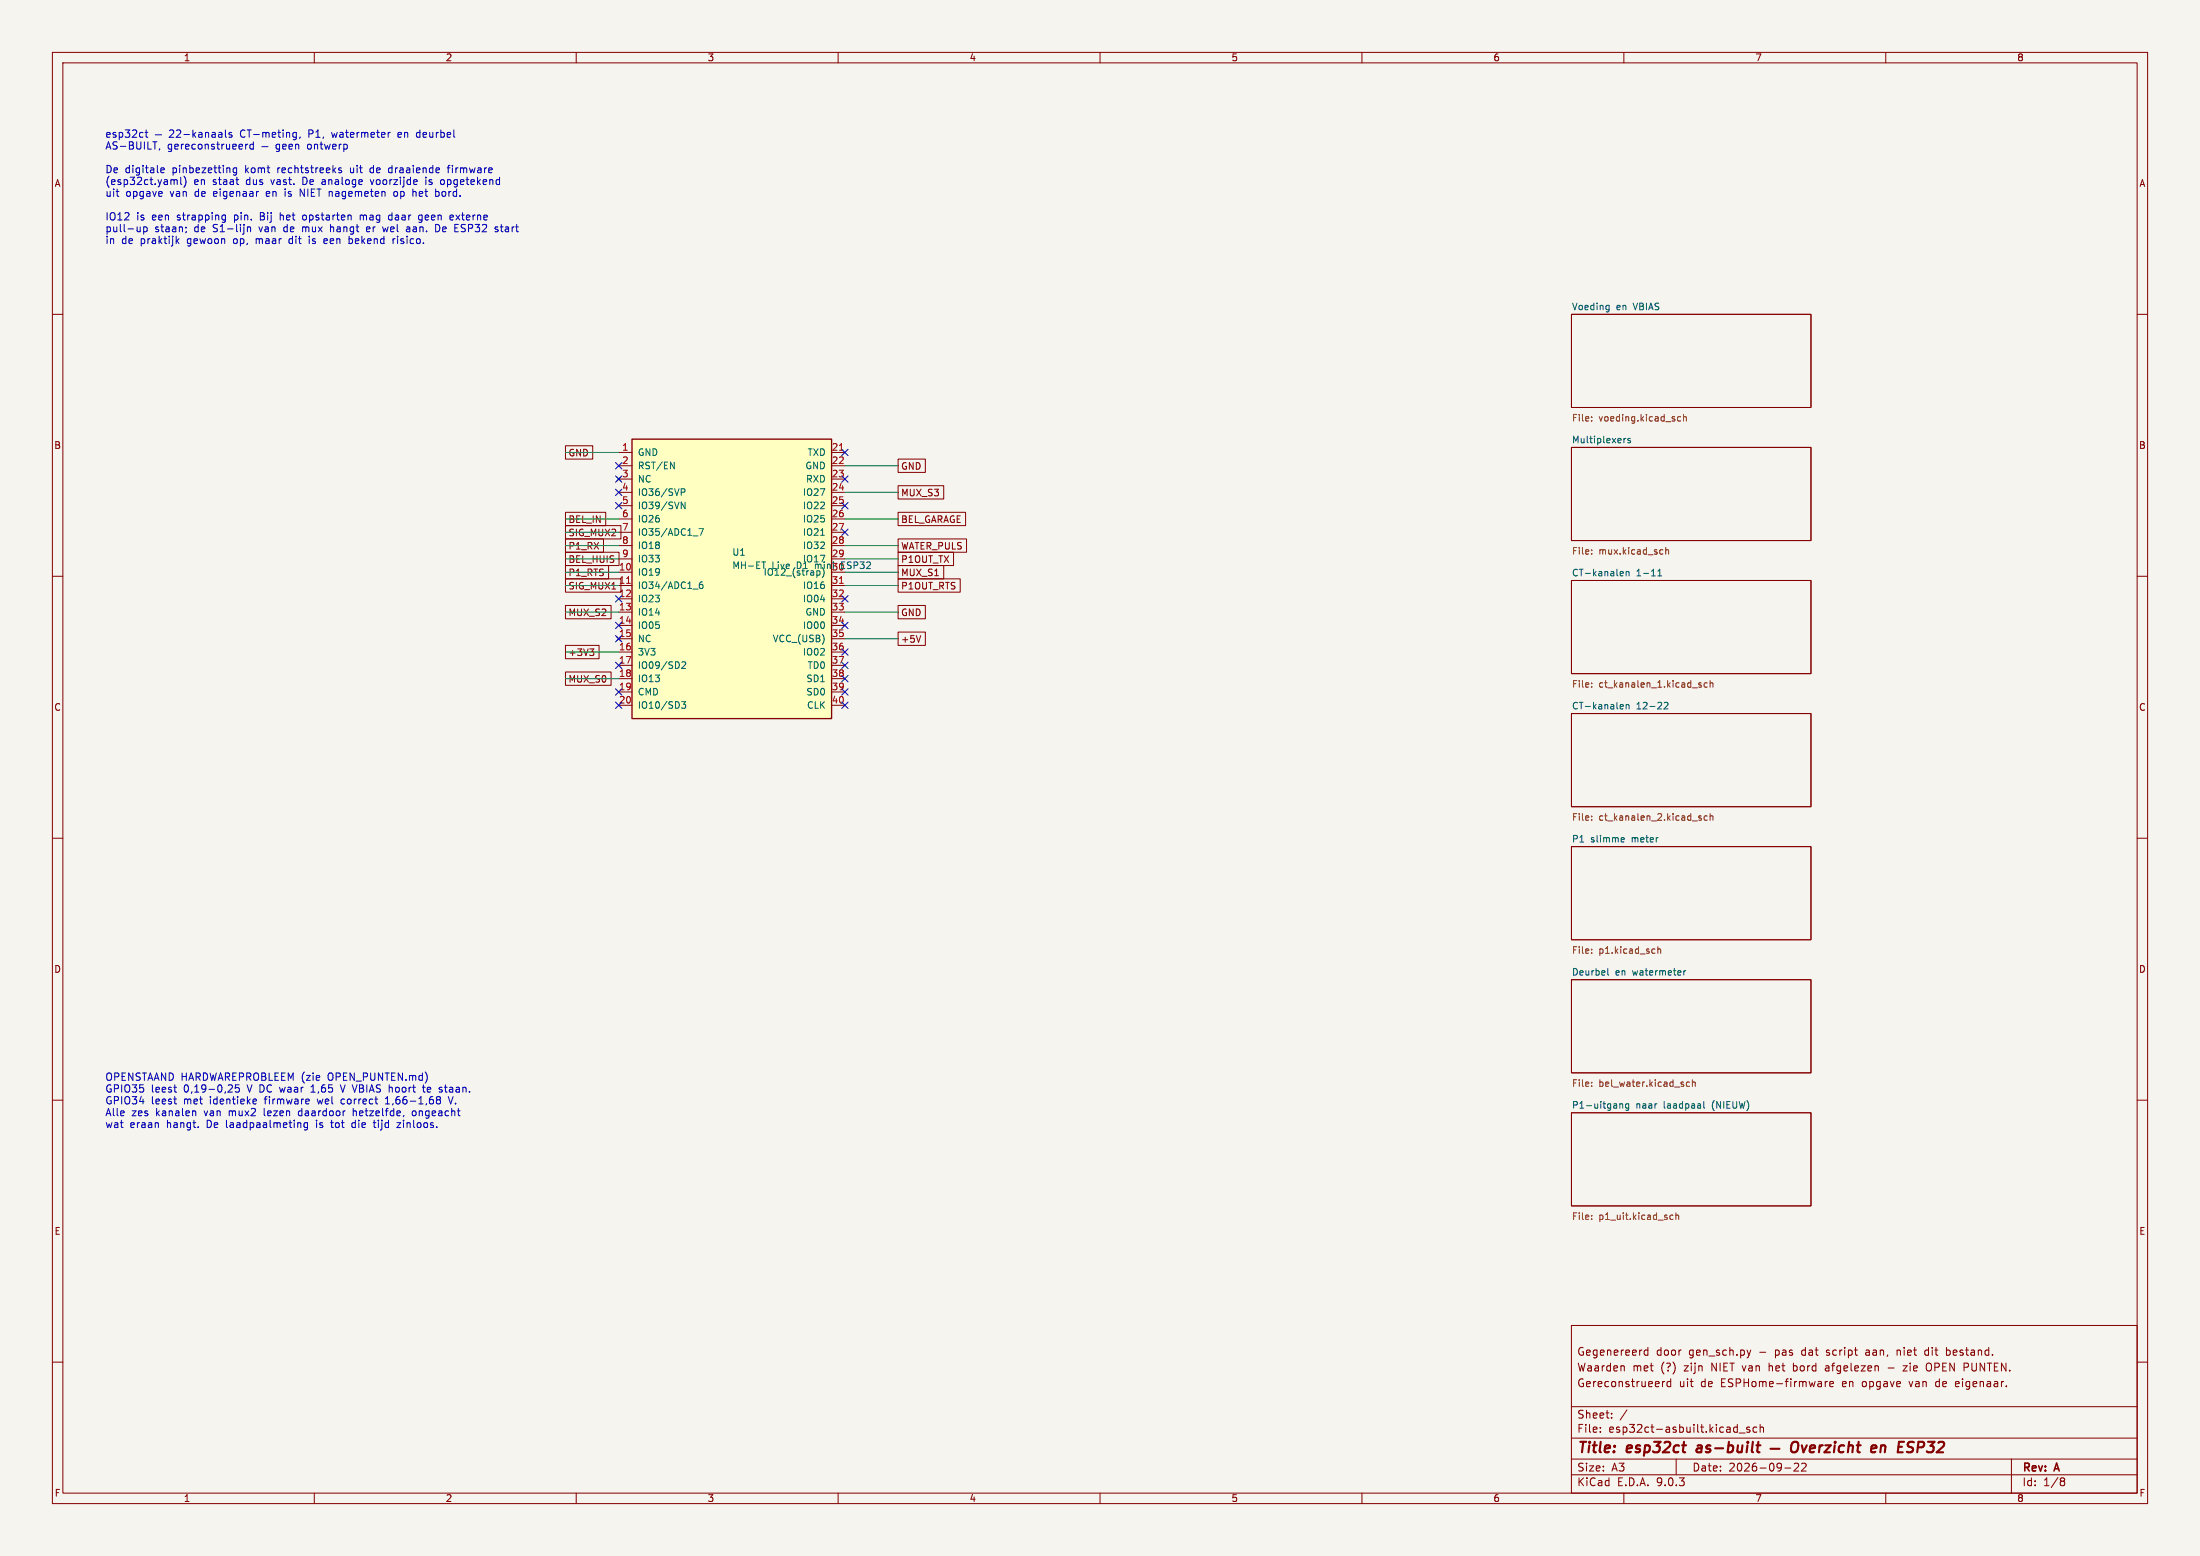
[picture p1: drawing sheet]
<svg xmlns="http://www.w3.org/2000/svg" width="420mm" height="297mm" viewBox="0 0 420 297" stroke-linecap="round" stroke-linejoin="round" font-family="sans-serif">
<path d="M0 0h420v297h-420z" fill="#f5f4ef" stroke="#f5f4ef" stroke-width=".19"/>
<g fill="none" stroke="#840000" stroke-width=".19">
<path d="M10 10h400v277h-400zM12 12h396v273h-396zM60 10v2M110 10v2M160 10v2M210 10v2M260 10v2M310 10v2M360 10v2M300 60h45.7v17.8h-45.7zM10 60h2M408 60h2"/>
<path d="M300 85.4h45.7v17.8h-45.7zM10 110h2M300 110.8h45.7v17.8h-45.7zM408 110h2M300 136.2h45.7v17.8h-45.7zM10 160h2M408 160h2M300 161.6h45.7v17.8h-45.7zM300 187h45.7v17.8h-45.7zM10 210h2M300 212.4h45.7v17.8h-45.7zM408 210h2"/>
<path d="M300 253h108v32h-108zM313.9 258.4l.3 .3 .4-.1M314.6 257.2v1.5M314.6 257.8l-.4-.1-.3 .3M333.5 257.7l.4 1M333.9 258.7l-.2 .3M334.2 257.7l-.3 1M356.2 258.2v.4M362.2 257.7v1M362.4 257.7l-.2 .1M368 257.7l-.4 .1-.2 .2 .1 .5 .5 .2M371.6 258.6h.6"/>
<path d="M371.6 257.8h.6M371.6 257.2v1.5M10 260h2M300 278.5h108M300 274.5h108M300 268.5h108M305.5 273.2v.2M305.5 272.5v.1M307.7 270.5v.2M307.7 269.8v.1M310 260.8l.1 .9M310.6 269.1l-1.3 1.9"/>
<path d="M317.4 263.7v1M317.8 263.7l-.3 .1-.1 .2M318.9 263.8l-.4-.1-.3 .3 .2 .6h.5M318.9 263.2v1.5M320 278.5v3M331.5 272.4l.2 .1M331.7 271.9v1.5M331.7 273.3l-.2 .1M332 273.5h1.2M334 272.5l-.3-.1-.3 .2 .1 .2 .5 .2v.3h-.6M335.4 272.5l-.5-.1-.2 .3 .1 .6h.6M336 272.5l.2-.1 .4 .1 .1 .9"/>
<path d="M336 271.9v1.5M342.4 260.2v1.5M342.4 261.6l.1 .1M342.5 260.7l-.1 .1M342.5 279.4l.6-.1 .2 .1 .1 .3-1 1.1h1M343.9 279.4l.6-.1 .2 .1 .1 .3-.9 1.1h.9M348.4 263.7v1M348.9 263.7l-.3 .1-.2 .2M348.9 260.7l-.4 .1M349 261.1h-.3a.29 .29 0 0 0-.3 .3 .29 .29 0 0 0 .3 .3h.3M349.3 264.2l.7-.2-.1-.2-.4-.1-.2 .2 .1 .7h.5M360.4 261.1h1.2"/>
<path d="M363.3 260.7h.8l-.8 1h.8M367.8 261.5a.5 .5 0 0 0 .7 .1M368.5 260.3a.5 .5 0 0 0-.7 .1M369.6 263.8v.7M373.8 263.7h-.3l-.2 .2 .1 .7 .4 .1M374 264l-.7 .2M384 278.5v6.5M408 260h2M60 285v2M110 285v2M160 285v2M210 285v2"/>
<path d="M260 285v2M300 281.5h108M310 285v2M340.7 280.2h1.2M360 285v2M393.6 282.1l.4 .1 .2 .2-.3 .3M393.6 282.7h.3M393.9 282.7l.2 .2 .1 .4-.2 .2-.4 .1"/>
</g>
<g fill="none" stroke="#840000" stroke-width=".4">
<path d="M324 276.5l-.2 .4 .3 .3M335.3 275.9h.8M338 276.5h1.7M342.1 275.5a.69 .69 0 0 1 1.2 0 1.47 1.47 0 0 1-.6 1.7l-.6-.1a1.5 1.5 0 0 1 0-1.6zM344 275.9l.3 1.3 .6-1.3M345.5 276.5l1-.2-.1-.3h-.7l-.2 .9 .2 .3 .6-.1M347.4 275.9l-.2 1.3M348 275.9l-.4 .1-.2 .3M348.5 275.9h1l-1.2 1.3h1M350.3 275.9l-.2 1.3M350.3 275.2v.2M352.1 276a.66 .66 0 0 0-1 .3l-.1 .5 .2 .3h.7"/>
<path d="M352.9 276.1a.49 .49 0 0 1 .9 .1l-.2 1M353 275.2l-.2 2M354.5 275.9h.7M354.8 275.2l-.2 1.7 .1 .2 .3 .1M357.2 276.5l1-.2v-.3h-.8l-.2 .9 .2 .3 .6-.1M359.1 275.9l-.1 1.3M359.9 276a.57 .57 0 0 0-.8 .1M363.5 275.2h-1l-.2 2M364.5 276.2l.6 .1a.51 .51 0 0 1 .1 .6 .51 .51 0 0 1-.4 .3M365.4 275.3a.85 .85 0 0 0-1.1 .1l-.1 .2"/>
</g>
<g fill="none" stroke="#006464" stroke-width=".19">
<path d="M306.8 58.3h.4M307.2 58.3v1l-.3 .2M307.2 59.1h-.4M310 83.7v.8M310.4 83.7l-.4 .2M311.2 83.7h-.3l-.2 .2 .1 .1 .4 .2v.3h-.5M309.5 109.1h.3l.1 .3-.6 .1M309.8 109.9h-.3M310.4 109.1v.8M310.4 109.2l.2-.1h.3l.1 .8M316.5 109.9h.7M316.5 109l.4-.3v1.2"/>
<path d="M309.5 134.5h.3l.1 .3-.6 .1M309.8 135.3h-.3M310.4 134.6l.2-.1h.3l.1 .8M310.4 134.5v.8M317.7 134.2l.5-.1 .2 .3-.8 .9h.8M309.7 159.9h.3l.1 .3-.6 .1M310 160.7h-.3M306.9 184.9v1l.2 .2M321.4 185.3v.8M321.8 185.3l-.4 .2M309.2 210.7v.8M309.2 210.8l.2-.1h.3l.1 .8"/>
<path d="M310.9 210.7h-.3l-.3 .2 .1 .6h.5M310.9 210.7v1l-.2 .2h-.3M325.3 210.3v1l.1 .2"/>
</g>
<g fill="none" stroke="#725600" stroke-width=".19">
<path d="M303.8 79.6v.1M320.8 79.6l-.3-.1-.3 .3M321.4 79.6l.2-.1 .3 .1v.8M321.4 79.1v1.3M303.8 80.3v.1M320.2 80.1l.3 .3 .3-.1M303.8 105v.1M303.8 105.7v.1M317.3 104.9l.2 .1M317.5 105.7l-.2 .1M318 104.5v1.3M318 105l.2-.1 .3 .1v.8"/>
<path d="M303.8 130.4v.1M303.8 131.1v.1M324.5 130.7l.3 .1v.2l-.4 .2M324.5 130.3l.3 .1M325.9 130.4l-.3-.1-.3 .3 .1 .5h.5M326.5 129.9v1.3M326.5 130.4l.1-.1 .4 .1v.8M303.8 156.5v.1M303.8 155.8v.1M324.5 156.1l.3 .1v.2l-.4 .2M324.5 155.7l.3 .1M325.9 155.8l-.3-.1-.3 .3 .1 .5h.5"/>
<path d="M326.5 155.8l.1-.1 .4 .1v.8M326.5 155.3v1.3M303.8 181.2v.1M303.8 181.9v.1M316.5 180.7v1.3M316.5 181.2l.2-.1 .3 .1v.8M303.8 206.6v.1M303.8 207.3v.1M322.5 206.6l-.3-.1-.3 .3 .2 .5h.4M323.1 206.6l.2-.1 .3 .1v.8M323.1 206.1v1.3M303.8 232v.1"/>
<path d="M303.8 232.7v.1M318.8 232.7l.2 .1 .4-.1M319.4 232l-.4-.1-.2 .1M319.9 232l.2-.1 .3 .1 .1 .8M319.9 231.5v1.3"/>
</g>
<path d="M120.6 83.8h38.1v53.4h-38.1z" fill="#ffffc2"/>
<path d="M120.6 83.8h38.1v53.4h-38.1z" fill="none" stroke="#840000" stroke-width=".25"/>
<g fill="none" stroke="#840000" stroke-width=".19">
<path d="M107.9 85.1h5.3v2.5h-5.3zM107.9 97.8h7.7v2.5h-7.7zM117.7 91.1l.8 .7M118.1 86.4h2.5M118.1 88.9h2.5M118.1 91.4h2.5M118.1 94h2.5M118.1 96.5h2.5M118.1 99.1h2.5M118.5 91.1l-.8 .7M158.7 86.4h2.6M158.7 88.9h2.6"/>
<path d="M158.7 91.4h2.6M158.7 94h2.6M158.7 96.5h2.6M158.7 99.1h2.6M171.4 92.7h8.8v2.6h-8.8zM171.4 87.6h5.3v2.6h-5.3zM171.4 97.8h12.9v2.5h-12.9zM107.9 102.9h7.3v2.5h-7.3zM107.9 100.3h10.6v2.6h-10.6zM107.9 105.4h10.3v2.6h-10.3zM107.9 107.9h8.3v2.6h-8.3zM107.9 110.5h10.6v2.5h-10.6z"/>
<path d="M107.9 115.6h8.8v2.5h-8.8zM118.1 101.6h2.5M118.1 104.1h2.5M118.1 106.7h2.5M118.1 109.2h2.5M118.1 111.8h2.5M118.1 114.3h2.5M118.1 116.8h2.5M118.1 119.4h2.5M158.7 101.6h2.6M158.7 104.1h2.6M158.7 106.7h2.6"/>
<path d="M158.7 111.8h2.6M158.7 114.3h2.6M158.7 116.8h2.6M158.7 119.4h2.6M171.4 110.5h11.9v2.5h-11.9zM171.4 115.6h5.3v2.5h-5.3zM171.4 107.9h8.8v2.6h-8.8zM171.4 105.4h10.6v2.6h-10.6zM171.4 102.9h13.1v2.5h-13.1zM107.9 128.3h8.8v2.5h-8.8zM107.9 123.2h6.5v2.5h-6.5zM112.6 123.9h.8l-.5 .4"/>
<path d="M113.1 124.3l.3 .3v.3l-.3 .2M118.1 121.9h2.5M118.1 124.5h2.5M118.1 127h2.5M118.1 129.5h2.5M118.1 132.1h2.5M118.1 134.6h2.5M158.7 121.9h2.6M158.7 124.5h2.6M158.7 127h2.6M158.7 129.5h2.6M158.7 132.1h2.6"/>
<path d="M158.7 134.6h2.6M171.4 120.6h5.3v2.6h-5.3zM175.8 121.3l-.4 1.3"/>
</g>
<g fill="none" stroke="#006464" stroke-width=".19">
<path d="M128 88.2l.7 1.3v-1.3M130.1 93.3h.4l.3 .2-.1 .4-.6 .1M130.1 95.8l.7 1.3v-1.3M132.3 102.3h1M132.3 112.5h1M133.4 100.9h.9l-.6 1.3M134.1 111.1h-.4a.86 .86 0 0 0 0 1.2l.5-.1v-.4l-.2-.2h-.4l-.1 .2M145.4 107.3h.8M156.5 109.6l-.1 .1-.3 .1M156.7 102.2h.7M157.3 109.4l-.3 .9M130.1 133.9h.8l-.4 .5 .3 .1v.6l-.1 .1-.6-.1"/>
<path d="M130.2 126.4l.5-.1 .2 .4-.8 .9h.8"/>
</g>
<path d="M160.3 85.9h.7M119.6 111.3h.7M160.3 111.3h.7" fill="none" stroke="#a90000" stroke-width=".19"/>
<g fill="none" stroke="#009600" stroke-width=".19">
<path d="M107.9 86.4h10.2M107.9 99.1h10.2M161.3 88.9h10.1M161.3 94h10.1M161.3 99.1h10.1M107.9 106.7h10.2M107.9 109.2h10.2M107.9 111.8h10.2M107.9 116.8h10.2M107.9 104.1h10.2M107.9 101.6h10.2M161.3 106.7h10.1"/>
<path d="M161.3 109.2h10.1M161.3 111.8h10.1M161.3 116.8h10.1M161.3 104.1h10.1M107.9 124.5h10.2M107.9 129.5h10.2M161.3 121.9h10.1"/>
</g>
<g fill="none" stroke="#000084" stroke-width=".19">
<path d="M117.5 95.9l1.2 1.2M117.5 93.4l1.2 1.2M117.5 90.8l1.2 1.2M117.5 88.3l1.2 1.2M118.7 95.9l-1.2 1.2M118.7 93.4l-1.2 1.2M118.7 90.8l-1.2 1.2M118.7 88.3l-1.2 1.2M160.7 95.9l1.2 1.2M160.7 90.8l1.2 1.2M160.7 85.8l1.2 1.2M161.9 95.9l-1.2 1.2"/>
<path d="M161.9 90.8l-1.2 1.2M161.9 85.8l-1.2 1.2M117.5 113.7l1.2 1.2M117.5 118.8l1.2 1.2M118.7 113.7l-1.2 1.2M118.7 118.8l-1.2 1.2M160.7 113.7l1.2 1.2M160.7 101l1.2 1.2M160.7 118.8l1.2 1.2M161.9 113.7l-1.2 1.2M161.9 101l-1.2 1.2M161.9 118.8l-1.2 1.2"/>
<path d="M117.5 131.5l1.2 1.2M117.5 134l1.2 1.2M117.5 126.4l1.2 1.2M117.5 121.3l1.2 1.2M118.7 131.5l-1.2 1.2M118.7 134l-1.2 1.2M118.7 126.4l-1.2 1.2M118.7 121.3l-1.2 1.2M160.7 123.9l1.2 1.2M160.7 126.4l1.2 1.2M160.7 128.9l1.2 1.2M160.7 131.5l1.2 1.2"/>
<path d="M160.7 134l1.2 1.2M161.9 123.9l-1.2 1.2M161.9 126.4l-1.2 1.2M161.9 128.9l-1.2 1.2M161.9 131.5l-1.2 1.2M161.9 134l-1.2 1.2"/>
</g>
<g fill="none" stroke="#0000c2" stroke-width=".19">
<path d="M27.7 25.3h.5M27.9 24.8v1.2l.3 .2M29.2 27.1h.8M29.6 25.7h1.2M30.5 28.4l-.1 .3M30.7 32.5l.7-.1-.1-.3-.4-.1-.2 .2 .1 .7h.5M32.4 24.9l.5-.1 .3 .4-.9 1h.9M33.7 24.9l.5-.1 .3 .4-.9 1h.9M33.8 34.4v.8M34.5 33.8v1.2l.2 .2M35.1 25.7h1.1M35.4 34.2v1l-.3 .6"/>
<path d="M36.8 24.8v1.4M37 25.7l.4 .5M37.4 25.3l-.6 .5M38 25.3h.5l.1 .9M38.6 25.6l-.5 .1-.2 .2 .2 .3 .5-.1M39.2 25.4l.2-.1h.4v.9M39.2 25.3v.9M40.5 25.3h.5l.1 .9M41.1 25.6l-.5 .1-.2 .2 .2 .3 .5-.1M41.8 25.3h.5l.1 .9M42.4 25.6l-.5 .1-.2 .2 .2 .3 .5-.1M43 24.8v1.2l.2 .2"/>
<path d="M44.2 25.3h-.3l-.2 .2 .1 .2 .4 .1v.3h-.5M45 34.3h.6M45.2 32v1.2l-.3 .2h-.3M45.2 32.1l-.4-.1-.3 .3 .1 .6h.6M45.4 35.2h.2M46.9 27.5v1M47 27.7l-.1 .1M47.8 27.7v.6l.2 .2 .4-.1M48.4 27.1v1.4M50 28h1.2M52.8 27.7v.6l.2 .2 .4-.1M53.4 27.5v1.2l-.3 .2h-.3"/>
<path d="M54 27.6v.8h.6M54.4 36.5v1M54.6 27.6v.3l-.6 .1M55.2 27.6v.8h.6M55.8 27.6v.3l-.6 .1M56.2 25.3h.4M56.4 27.5v1M56.4 27.7l.2-.2 .4 .1v.9M56.6 26.1l-.4 .1M56.6 25.3v1.1l-.2 .2-.3 .1M57.3 26.1l-.1 .3M57.3 37.5v-1.4l.8 1.4"/>
<path d="M65.2 32.1l-.4-.1-.2 .2 .1 .2 .5 .2v.3h-.6M70.7 34.3l.3 .9M70.8 32.1l-.2 .2 .2 .6M74.4 32l-.2 .3v.4l.2 .3M74.5 25.3h-.3M75.2 36.7v.6l.2 .2 .4-.2M76.2 25.3l-.2 .2v.5l.2 .2M76.6 25.6l-.6 .1M78.8 36.1v1.4M79.4 36.6v.9M79.8 25.3l-.3 .2v.4l.3 .3M81.3 34.3v.9"/>
<path d="M83.3 36.5h.3l.2 .3v.5l-.5 .2M84.2 34.4l.4-.1 .2 .1M84.8 35.1l-.2 .1h-.4M85.4 32h.5M85.9 31.6l-.3 .2v1.2M26.8 44.1l-.4 .1M26.8 43.3v.9M27.4 43.4l.4-.1 .3 .3-.1 .6h-.6M27.4 43.3v1.4M33.8 46l.4 .5M34.2 45.6l-.6 .5M35.4 43.4l.1 .1"/>
<path d="M35.5 43.4v.1M35.6 44.2l-.2 .2M35.6 43.4l-.1 .1M42.5 41.9h.5M42.5 41.1h.5M43 41.1v1.1l-.1 .2-.3 .1M47.2 43.3v.9M47.8 43.4v.8M53.5 40.6v1.4M53.7 41.1l-.2 .1M55.3 45.6l-.1 .2 .1 .6M57.8 43.3v.9"/>
<path d="M58 43.3l-.2 .1M58 41.1l-.2 .2v.4l.2 .3M59 45.6v.9M61.8 46.3l.2 .2h.3M62.3 45.6h-.3l-.2 .2M62.5 45.9l-.7 .1M63.1 42.8v1.4M66.6 45.1v1.4M67.2 46.4l-.2 .1-.4-.1M68.8 41.1v.9M69.3 41.1h-.3l-.2 .1M70 43.4v.6l.2 .2h.2"/>
<path d="M70.6 43.6l-.6 .2M73.3 44.2l.3-.6 .2 .6M74.8 41.1h-.4l-.2 .2 .1 .6h.5M75 45.6v.9M75.4 45.6l-.4 .2M77.8 43.3h.2l.2 .2v.7M78.2 44.2h-.4M78.2 43.6l-.4 .1M80 41.9l.2 .1 .4-.1M80.6 41.1h-.4l-.2 .1M80.6 41.1v1.1l-.3 .3-.3-.1M83.2 42.8v1.4h.3l.3-.2 .2-.6"/>
<path d="M86.1 41.1h.4l.1 .3-.7 .1M86.5 41.9l-.4 .1M95.5 43.3h.5M95.7 42.8v1.2l.2 .2M33.2 209.8h.5M33.6 208.5h.1M33.6 210.7h.1M37.2 212l.2 .2v.8M37.8 215.1v.1M44.3 207.7l-.8 .8h.9M45 207.1v.6M45.6 207.7l.1 .2-.1 .4-.2 .2-.5-.2"/>
<path d="M48.5 209.8h.4l.1 .3-.7 .1M48.9 210.6l-.4 .1M57.1 212.1l-.1 .2 .1 .6M57.2 214.3l.2 .2v.7M58.7 214.3v1.1l-.3 .3-.3-.1M58.7 214.4l-.4-.1-.3 .3 .2 .6h.5M59 209.8v.3l-.6 .1M59.4 208.5h.8M63.1 214.3h.5M65 207.1l.4 1.4M65.2 209.8l-.1 .2 .1 .6M67.4 211.6v1.4"/>
<path d="M67.4 214.3l-.2 .3v.4l.2 .2M67.8 212l-.4 .2M71.4 213.8v1.2l.4 .2M73.6 210.7h.8M73.8 209.5l-.2 .2M76.5 214.3l-.7 .9h.7M79 212l-.3 .3v.4l.1 .2 .4 .1M80.8 207.1v1.2l.4 .2M83.4 209.4l-.1 .2 .3 .3M83.6 209.9l-.3 .3v.2l.3 .3 .4-.1 .1-.2-.1-.4-.2-.1M83.6 209.9h.2M84 209.4l.1 .2-.3 .3"/>
<path d="M84.4 208.1v.3M85.6 209.3l.4 1.4 .5-1.4"/>
</g>
<g font-size="2.8" fill="#840000">
<text x="301" y="277.9">Title:</text>
<text x="310.6" y="277.9">esp32ct</text>
<text x="324.8" y="277.9">as-built</text>
<text x="360.5" y="277.9">en</text>
<text x="366.4" y="277.9">ESP32</text>
</g>
<g font-size="2.1" fill="#840000">
<text x="301" y="262">Waarden</text>
<text x="301" y="259">Gegenereerd</text>
<text x="311.6" y="262">met</text>
<text x="316.1" y="259">door</text>
<text x="317.1" y="262">(?)</text>
<text x="321.7" y="262">zijn</text>
<text x="322.4" y="259">gen_sch.py</text>
<text x="327" y="262">NIET van</text>
<text x="336" y="259">-</text>
<text x="338.2" y="262">het</text>
<text x="339.1" y="259">pas</text>
<text x="343" y="262">bord</text>
<text x="344.3" y="259">dat</text>
<text x="349.2" y="259">script</text>
<text x="349.3" y="262">afgelezen</text>
<text x="356.9" y="259">aan,</text>
<text x="363" y="259">niet</text>
<text x="364.6" y="262">zie</text>
<text x="368.5" y="259">dit</text>
<text x="369.1" y="262">OPEN PUNTEN.</text>
<text x="372.7" y="259">bestand.</text>
<text x="301" y="265">Gereconstrueerd</text>
<text x="320.5" y="265">uit</text>
<text x="324.7" y="265">de</text>
<text x="328.7" y="265">ESPHome-firmware</text>
<text x="352" y="265">en</text>
<text x="355.9" y="265">opgave</text>
<text x="365.1" y="265">van</text>
<text x="370.2" y="265">de</text>
<text x="374.2" y="265">eigenaar.</text>
<text x="301" y="273.7">File:</text>
<text x="301" y="271">Sheet:</text>
<text x="307.1" y="273.7">esp32ct-asbuilt.kicad_sch</text>
<text x="301" y="281.1">Size:</text>
<text x="307.6" y="281.1">A3</text>
<text x="323" y="281.1">Date:</text>
<text x="330" y="281.1">2026-09-22</text>
<text x="386" y="281.3">Rev:</text>
<text x="392.4" y="281.3">A</text>
<text x="301" y="283.9">KiCad</text>
<text x="308.7" y="283.9">E.D.A.</text>
<text x="316.3" y="283.9">9.0.3</text>
<text x="386" y="283.9">Id:</text>
<text x="390.1" y="283.9">1/8</text>
</g>
<g font-size="1.9" fill="#0000c2">
<text x="20" y="26.6">esp32ct</text>
<text x="20" y="28.9">AS-BUILT,</text>
<text x="31.9" y="28.9">gereconstrueerd</text>
<text x="46.1" y="26.6">CT-meting,</text>
<text x="59" y="28.9">ontwerp</text>
<text x="59.2" y="26.6">P1,</text>
<text x="63.9" y="26.6">watermeter</text>
<text x="76.7" y="26.6">en</text>
<text x="80.4" y="26.6">deurbel</text>
<text x="20" y="33.4">De digitale</text>
<text x="20" y="35.6">(esp32ct.yaml)</text>
<text x="33" y="33.4">pinbezetting</text>
<text x="37" y="35.6">en</text>
<text x="40.7" y="35.6">staat</text>
<text x="47" y="33.4">komt</text>
<text x="47.2" y="35.6">dus</text>
<text x="52.1" y="35.6">vast.</text>
<text x="53.3" y="33.4">rechtstreeks</text>
<text x="58.3" y="35.6">De analoge</text>
<text x="67.4" y="33.4">uit</text>
<text x="71.3" y="33.4">de</text>
<text x="71.6" y="35.6">voorzijde</text>
<text x="75" y="33.4">draaiende</text>
<text x="82.3" y="35.6">is</text>
<text x="85.3" y="35.6">opgetekend</text>
<text x="86.6" y="33.4">firmware</text>
<text x="20" y="37.9">uit</text>
<text x="24" y="37.9">opgave</text>
<text x="32.6" y="37.9">van</text>
<text x="37.4" y="37.9">de</text>
<text x="41.1" y="37.9">eigenaar</text>
<text x="51.4" y="37.9">en</text>
<text x="55.1" y="37.9">is</text>
<text x="58.1" y="37.9">NIET nagemeten</text>
<text x="76.4" y="37.9">op</text>
<text x="80.2" y="37.9">het</text>
<text x="84.7" y="37.9">bord.</text>
<text x="20" y="42.4">IO12</text>
<text x="20" y="44.6">pull-up</text>
<text x="20" y="46.9">in</text>
<text x="23.2" y="46.9">de</text>
<text x="26" y="42.4">is</text>
<text x="26.9" y="46.9">praktijk</text>
<text x="29.1" y="42.4">een</text>
<text x="29.5" y="44.6">staan;</text>
<text x="34" y="42.4">strapping</text>
<text x="35.9" y="46.9">gewoon</text>
<text x="37.2" y="44.6">de</text>
<text x="40.9" y="44.6">S1-lijn</text>
<text x="44.9" y="46.9">op,</text>
<text x="45" y="42.4">pin.</text>
<text x="49.4" y="46.9">maar</text>
<text x="49.8" y="44.6">van</text>
<text x="50.2" y="42.4">Bij</text>
<text x="54.1" y="42.4">het</text>
<text x="54.7" y="44.6">de</text>
<text x="55.9" y="46.9">dit</text>
<text x="58.4" y="44.6">mux</text>
<text x="58.6" y="42.4">opstarten</text>
<text x="59.8" y="46.9">is</text>
<text x="62.9" y="46.9">een</text>
<text x="63.9" y="44.6">hangt</text>
<text x="67.8" y="46.9">bekend</text>
<text x="69.8" y="42.4">mag</text>
<text x="71" y="44.6">er</text>
<text x="74.3" y="44.6">wel</text>
<text x="75.4" y="42.4">daar</text>
<text x="76.4" y="46.9">risico.</text>
<text x="79" y="44.6">aan.</text>
<text x="81.3" y="42.4">geen</text>
<text x="84.7" y="44.6">De ESP32</text>
<text x="87.5" y="42.4">externe</text>
<text x="96.4" y="44.6">start</text>
<text x="20" y="206.6">OPENSTAAND HARDWAREPROBLEEM (zie</text>
<text x="20" y="208.9">GPIO35</text>
<text x="28.8" y="208.9">leest</text>
<text x="35.2" y="208.9">0,19-0,25</text>
<text x="47.5" y="208.9">V DC waar</text>
<text x="60.1" y="208.9">1,65</text>
<text x="62.8" y="206.6">OPEN_PUNTEN.md)</text>
<text x="66" y="208.9">V VBIAS hoort</text>
<text x="82.2" y="208.9">te</text>
<text x="85.4" y="208.9">staan.</text>
<text x="20" y="211.1">GPIO34</text>
<text x="20" y="213.4">Alle</text>
<text x="20" y="215.6">wat</text>
<text x="24.8" y="215.6">eraan</text>
<text x="25.1" y="213.4">zes</text>
<text x="28.8" y="211.1">leest</text>
<text x="29.8" y="213.4">kanalen</text>
<text x="31.9" y="215.6">hangt.</text>
<text x="35.2" y="211.1">met</text>
<text x="39.2" y="213.4">van</text>
<text x="39.7" y="215.6">De laadpaalmeting</text>
<text x="40.3" y="211.1">identieke</text>
<text x="44" y="213.4">mux2</text>
<text x="50.9" y="213.4">lezen</text>
<text x="50.9" y="211.1">firmware</text>
<text x="57.7" y="213.4">daardoor</text>
<text x="60.9" y="215.6">is</text>
<text x="61.2" y="211.1">wel</text>
<text x="63.9" y="215.6">tot</text>
<text x="65.8" y="211.1">correct</text>
<text x="68" y="215.6">die</text>
<text x="68.2" y="213.4">hetzelfde,</text>
<text x="72.4" y="215.6">tijd</text>
<text x="74.4" y="211.1">1,66-1,68</text>
<text x="77.1" y="215.6">zinloos.</text>
<text x="79.8" y="213.4">ongeacht</text>
<text x="86.8" y="211.1">V.</text>
</g>
<g font-size="1.8" fill="#840000">
<text x="35" y="11.9">1</text>
<text x="85" y="11.9">2</text>
<text x="135" y="11.9">3</text>
<text x="185" y="11.9">4</text>
<text x="235" y="11.9">5</text>
<text x="285" y="11.9">6</text>
<text x="335" y="11.9">7</text>
<text x="385" y="11.9">8</text>
<text x="10.3" y="35.9">A</text>
<text x="408.3" y="35.9">A</text>
<text x="10.3" y="85.9">B</text>
<text x="108.4" y="87.3">GND</text>
<text x="171.9" y="89.9">GND</text>
<text x="408.2" y="85.9">B</text>
<text x="171.9" y="94.9">MUX_S3</text>
<text x="108.4" y="100">BEL_IN</text>
<text x="171.9" y="100">BEL_GARAGE</text>
<text x="108.4" y="105.1">P1_RX</text>
<text x="108.4" y="102.6">SIG_MUX2</text>
<text x="108.4" y="107.6">BEL_HUIS</text>
<text x="171.9" y="107.6">P1OUT_TX</text>
<text x="171.9" y="105.1">WATER_PULS</text>
<text x="108.4" y="110.2">P1_RTS</text>
<text x="108.4" y="112.7">SIG_MUX1</text>
<text x="171.9" y="112.7">P1OUT_RTS</text>
<text x="171.9" y="110.2">MUX_S1</text>
<text x="108.4" y="117.8">MUX_S2</text>
<text x="171.9" y="117.8">GND</text>
<text x="108.4" y="125.4">+3V3</text>
<text x="171.9" y="122.9">+5V</text>
<text x="108.4" y="130.5">MUX_S0</text>
<text x="10.3" y="135.9">C</text>
<text x="408.2" y="135.9">C</text>
<text x="10.3" y="185.9">D</text>
<text x="408.2" y="185.9">D</text>
<text x="10.3" y="235.9">E</text>
<text x="408.3" y="235.9">E</text>
<text x="10.3" y="285.9">F</text>
<text x="35" y="286.9">1</text>
<text x="85" y="286.9">2</text>
<text x="135" y="286.9">3</text>
<text x="185" y="286.9">4</text>
<text x="235" y="286.9">5</text>
<text x="285" y="286.9">6</text>
<text x="335" y="286.9">7</text>
<text x="385" y="286.9">8</text>
<text x="408.3" y="285.9">F</text>
</g>
<g font-size="1.8" fill="#006464">
<text x="300" y="59.3">Voeding</text>
<text x="308.5" y="59.3">en</text>
<text x="312" y="59.3">VBIAS</text>
<text x="121.7" y="87.2">GND</text>
<text x="121.7" y="89.8">RST/EN</text>
<text x="153.7" y="89.8">GND</text>
<text x="154.1" y="87.2">TXD</text>
<text x="300" y="84.7">Multiplexers</text>
<text x="121.7" y="92.3">NC</text>
<text x="121.7" y="94.8">IO36/SVP</text>
<text x="153.2" y="94.8">IO27</text>
<text x="153.8" y="92.3">RXD</text>
<text x="121.7" y="97.4">IO39/SVN</text>
<text x="121.7" y="99.9">IO26</text>
<text x="153.2" y="97.4">IO22</text>
<text x="153.2" y="99.9">IO25</text>
<text x="121.7" y="102.5">IO35/ADC1_7</text>
<text x="121.7" y="105">IO18</text>
<text x="121.7" y="107.5">IO33</text>
<text x="139.7" y="106.3">U1</text>
<text x="153.2" y="102.5">IO21</text>
<text x="153.2" y="105">IO32</text>
<text x="153.2" y="107.5">IO17</text>
<text x="121.7" y="110.1">IO19</text>
<text x="121.7" y="112.6">IO34/ADC1_6</text>
<text x="139.7" y="108.8">MH-ET</text>
<text x="145.7" y="110.1">IO12_(strap)</text>
<text x="147.4" y="108.8">Live</text>
<text x="152.2" y="108.8">D1</text>
<text x="153.2" y="112.6">IO16</text>
<text x="155.9" y="108.8">mini30 ESP32</text>
<text x="300" y="110.1">CT-kanalen</text>
<text x="312.4" y="110.1">1-11</text>
<text x="121.7" y="115.2">IO23</text>
<text x="121.7" y="117.7">IO14</text>
<text x="153.2" y="115.2">IO04</text>
<text x="153.7" y="117.7">GND</text>
<text x="121.7" y="120.2">IO05</text>
<text x="121.7" y="122.8">NC</text>
<text x="121.7" y="125.3">3V3</text>
<text x="147.4" y="122.8">VCC_(USB)</text>
<text x="153.2" y="120.2">IO00</text>
<text x="153.2" y="125.3">IO02</text>
<text x="121.7" y="127.9">IO09/SD2</text>
<text x="121.7" y="130.4">IO13</text>
<text x="153.8" y="130.4">SD1</text>
<text x="154.1" y="127.9">TD0</text>
<text x="121.7" y="132.9">CMD</text>
<text x="121.7" y="135.5">IO10/SD3</text>
<text x="153.8" y="132.9">SD0</text>
<text x="154" y="135.5">CLK</text>
<text x="300" y="135.5">CT-kanalen</text>
<text x="312.4" y="135.5">12-22</text>
<text x="300" y="160.9">P1</text>
<text x="303.7" y="160.9">slimme</text>
<text x="311.6" y="160.9">meter</text>
<text x="300" y="186.3">Deurbel</text>
<text x="308.4" y="186.3">en</text>
<text x="311.8" y="186.3">watermeter</text>
<text x="300" y="211.7">P1-uitgang</text>
<text x="312.3" y="211.7">naar</text>
<text x="317.7" y="211.7">laadpaal</text>
<text x="327.1" y="211.7">(NIEUW)</text>
</g>
<g font-size="1.8" fill="#725600">
<text x="300" y="80.8">File:</text>
<text x="305.2" y="80.8">voeding.kicad_sch</text>
<text x="300" y="106.2">File:</text>
<text x="305.2" y="106.2">mux.kicad_sch</text>
<text x="300" y="131.6">File:</text>
<text x="305.2" y="131.6">ct_kanalen_1.kicad_sch</text>
<text x="300" y="157">File:</text>
<text x="305.2" y="157">ct_kanalen_2.kicad_sch</text>
<text x="300" y="182.4">File:</text>
<text x="305.2" y="182.4">p1.kicad_sch</text>
<text x="300" y="207.8">File:</text>
<text x="305.2" y="207.8">bel_water.kicad_sch</text>
<text x="300" y="233.2">File:</text>
<text x="305.2" y="233.2">p1_uit.kicad_sch</text>
</g>
<g font-size="1.8" fill="#a90000">
<text x="118.7" y="86.1">1</text>
<text x="118.7" y="88.6">2</text>
<text x="158.7" y="86.1">21</text>
<text x="158.7" y="88.6">22</text>
<text x="118.7" y="91.2">3</text>
<text x="118.7" y="93.7">4</text>
<text x="158.7" y="91.2">23</text>
<text x="158.7" y="93.7">24</text>
<text x="118.7" y="96.3">5</text>
<text x="118.7" y="98.8">6</text>
<text x="118.7" y="101.3">7</text>
<text x="158.7" y="96.3">25</text>
<text x="158.7" y="98.8">26</text>
<text x="158.7" y="101.3">27</text>
<text x="118.7" y="103.9">8</text>
<text x="118.7" y="106.4">9</text>
<text x="158.7" y="103.9">28</text>
<text x="158.7" y="106.4">29</text>
<text x="118.1" y="109">10</text>
<text x="118.1" y="111.5">11</text>
<text x="158.7" y="111.5">31</text>
<text x="118.1" y="114">12</text>
<text x="118.1" y="116.6">13</text>
<text x="118.1" y="119.1">14</text>
<text x="158.7" y="114">32</text>
<text x="158.7" y="116.6">33</text>
<text x="158.7" y="119.1">34</text>
<text x="118.1" y="121.7">15</text>
<text x="118.1" y="124.2">16</text>
<text x="158.7" y="121.7">35</text>
<text x="158.7" y="124.2">36</text>
<text x="118.1" y="126.7">17</text>
<text x="118.1" y="129.3">18</text>
<text x="118.1" y="131.8">19</text>
<text x="158.7" y="126.7">37</text>
<text x="158.7" y="129.3">38</text>
<text x="158.7" y="131.8">39</text>
<text x="118.1" y="134.4">20</text>
<text x="158.7" y="134.4">40</text>
</g>
</svg>
